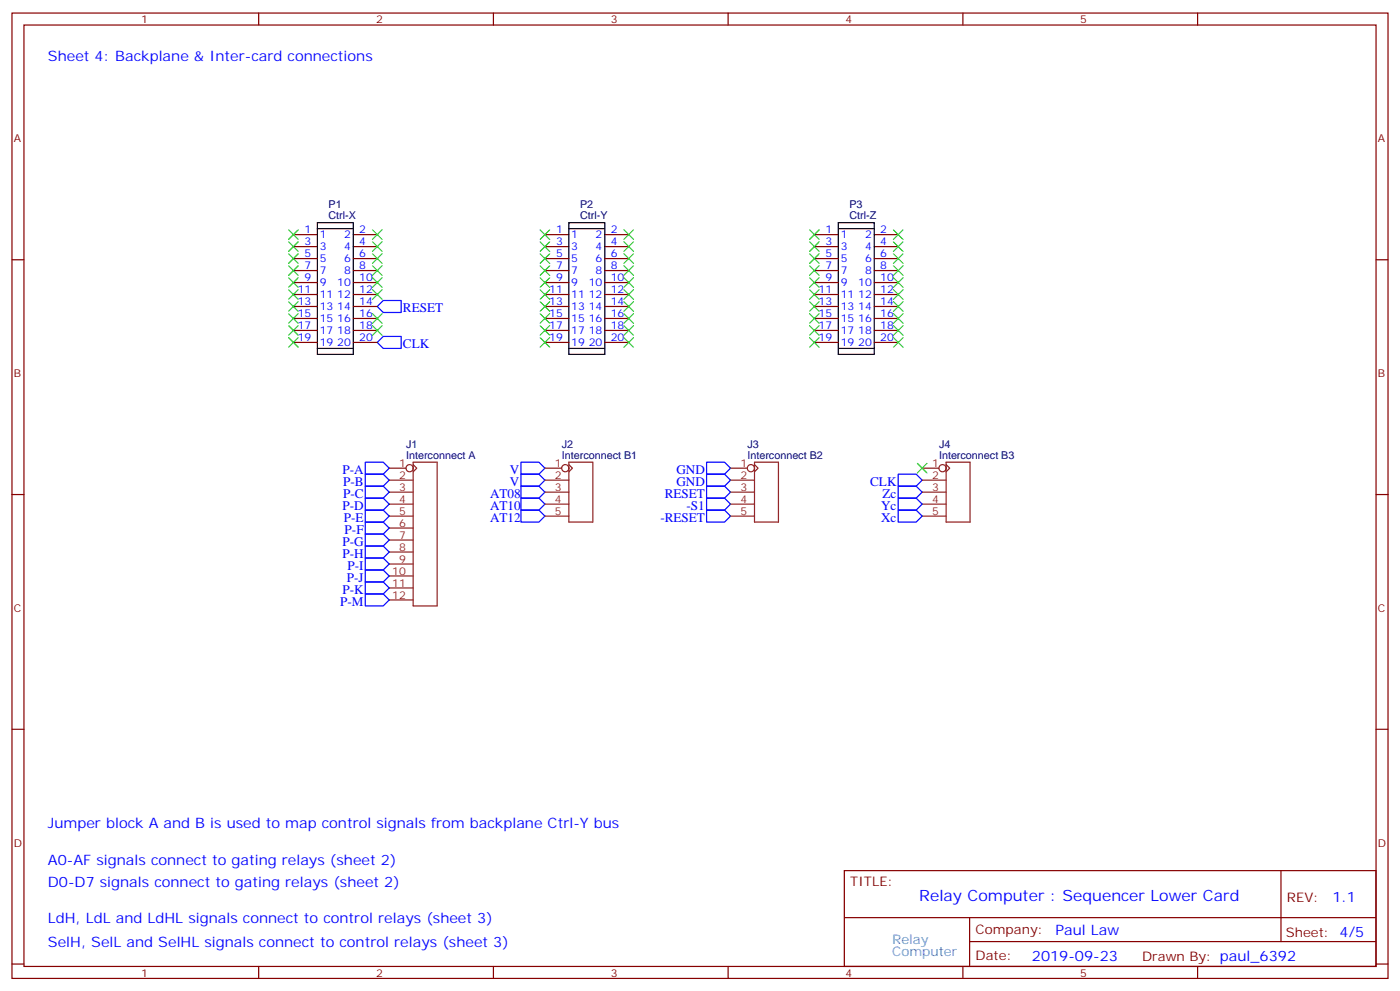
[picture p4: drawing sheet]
<svg xmlns="http://www.w3.org/2000/svg" width="412mm" height="292mm" viewBox="0 0 412 292" stroke-linecap="round" stroke-linejoin="round" font-family="sans-serif">
<g fill="none" stroke="#870000" stroke-width=".35">
<path d="M3.5 3.8h405.4v284.4h-405.4zM7.1 7.4h398.2v277.3h-398.2zM76.2 3.8v3.6M145.3 3.8v3.6M214.5 3.8v3.6M283.6 3.8v3.6M352.8 3.8v3.6M3.5 76.5h3.6M86.4 69.1h7.1M86.4 72.6h7.1M86.4 76.2h7.1M86.4 79.7h7.1"/>
<path d="M104.1 69.1h7M104.1 72.6h7M104.1 76.2h7M104.1 79.7h7M160.5 69.1h7.1M160.5 72.6h7.1M160.5 76.2h7.1M160.5 79.7h7.1M178.2 69.1h7M178.2 72.6h7M178.2 76.2h7M178.2 79.7h7"/>
<path d="M239.9 69.1h7M239.9 72.6h7M239.9 76.2h7M239.9 79.7h7M257.5 69.1h7.1M257.5 72.6h7.1M257.5 76.2h7.1M257.5 79.7h7.1M405.3 76.5h3.6M86.4 83.2h7.1M86.4 86.7h7.1M86.4 90.3h7.1"/>
<path d="M86.4 93.8h7.1M86.4 97.3h7.1M104.1 83.2h7M104.1 86.7h7M104.1 90.3h7M104.1 93.8h7M104.1 97.3h7M160.5 83.2h7.1M160.5 86.7h7.1M160.5 90.3h7.1M160.5 93.8h7.1M160.5 97.3h7.1"/>
<path d="M178.2 83.2h7M178.2 86.7h7M178.2 90.3h7M178.2 93.8h7M178.2 97.3h7M239.9 83.2h7M239.9 86.7h7M239.9 90.3h7M239.9 93.8h7M239.9 97.3h7M257.5 83.2h7.1M257.5 86.7h7.1"/>
<path d="M257.5 90.3h7.1M257.5 93.8h7.1M257.5 97.3h7.1M86.4 100.9h7.1M104.1 100.9h7M160.5 100.9h7.1M178.2 100.9h7M239.9 100.9h7M257.5 100.9h7.1M3.5 145.7h3.6M405.3 145.7h3.6M3.5 214.8h3.6"/>
<path d="M405.3 214.8h3.6M248.7 256.4h156.6v28.3h-156.6zM377.3 256.5v20.8M248.7 270.3h156.5M285.6 277.3h119.6M285.6 270.3v14.1M3.5 284h3.6M76.2 284.7v3.5M145.3 284.7v3.5M214.5 284.7v3.5M283.6 284.7v3.5M352.8 284.7v3.5"/>
<path d="M405.3 284h3.6"/>
</g>
<g fill="none" stroke="#00f" stroke-width=".35">
<path d="M111.1 90.3l1.8-1.8h5.3v3.5h-5.3zM112.9 99.1h5.3v3.5h-5.3l-1.8-1.7zM107.6 136.1h5.3l1.8 1.8-1.8 1.8h-5.3zM107.6 139.7h5.3l1.8 1.7-1.8 1.8h-5.3zM153.5 136.1h5.2l1.8 1.8-1.8 1.8h-5.2zM153.5 139.7h5.2l1.8 1.7-1.8 1.8h-5.2zM208.1 136.1h5.3l1.8 1.8-1.8 1.8h-5.3zM208.1 139.7h5.3l1.8 1.7-1.8 1.8h-5.3zM264.6 139.7h5.3l1.7 1.7-1.7 1.8h-5.3zM107.6 143.2h5.3l1.8 1.8-1.8 1.7h-5.3zM107.6 146.7h5.3l1.8 1.8-1.8 1.7h-5.3zM107.6 150.2h5.3l1.8 1.8-1.8 1.8h-5.3z"/>
<path d="M107.6 153.8h5.3l1.8 1.7-1.8 1.8h-5.3zM107.6 157.3h5.3l1.8 1.8-1.8 1.7h-5.3zM153.5 143.2h5.2l1.8 1.8-1.8 1.7h-5.2zM153.5 146.7h5.2l1.8 1.8-1.8 1.7h-5.2zM153.5 150.2h5.2l1.8 1.8-1.8 1.8h-5.2zM208.1 143.2h5.3l1.8 1.8-1.8 1.7h-5.3zM208.1 146.7h5.3l1.8 1.8-1.8 1.7h-5.3zM208.1 150.2h5.3l1.8 1.8-1.8 1.8h-5.3zM264.6 150.2h5.3l1.7 1.8-1.7 1.8h-5.3zM264.6 146.7h5.3l1.7 1.8-1.7 1.7h-5.3zM264.6 143.2h5.3l1.7 1.8-1.7 1.7h-5.3zM107.6 160.8h5.3l1.8 1.8-1.8 1.8h-5.3z"/>
<path d="M107.6 164.4h5.3l1.8 1.7-1.8 1.8h-5.3zM107.6 167.9h5.3l1.8 1.8-1.8 1.7h-5.3zM107.6 171.4h5.3l1.8 1.8-1.8 1.7h-5.3zM107.6 174.9h5.3l1.8 1.8-1.8 1.8h-5.3z"/>
</g>
<path d="M93.5 65.6h10.6v38.8h-10.6zM93.5 67.3h10.6M167.6 65.6h10.6v38.8h-10.6zM167.6 67.3h10.6M246.9 65.6h10.6v38.8h-10.6zM246.9 67.3h10.6M93.5 102.6h10.6M167.6 102.6h10.6M246.9 102.6h10.6" fill="none" stroke="#000" stroke-width=".35"/>
<g fill="none" stroke="#8c2424" stroke-width=".35">
<path d="M114.7 137.9h4.9M121.7 136.8l1.1 1.1-1.1 1.1M121.7 136.1h7.1v42.4h-7.1zM160.5 137.9h5M167.6 136.8l1 1.1-1 1.1M167.6 136.1h7v17.7h-7zM215.2 137.9h4.9M222.2 136.8l1.1 1.1-1.1 1.1M222.2 136.1h7.1v17.7h-7.1zM271.6 137.9h5M278.7 136.8l1.1 1.1-1.1 1.1M278.7 136.1h7.1v17.7h-7.1z"/>
<path d="M114.7 141.4h7M114.7 145h7M114.7 148.5h7M114.7 152h7M114.7 155.5h7M114.7 159.1h7M160.5 141.4h7.1M160.5 145h7.1M160.5 148.5h7.1M160.5 152h7.1M215.2 141.4h7M215.2 145h7"/>
<path d="M215.2 148.5h7M215.2 152h7M271.6 141.4h7.1M271.6 145h7.1M271.6 148.5h7.1M271.6 152h7.1M114.7 162.6h7M114.7 166.1h7M114.7 169.7h7M114.7 173.2h7M114.7 176.7h7"/>
<circle cx="120.6" cy="137.9" r="1.06"/>
<circle cx="166.5" cy="137.9" r="1.06"/>
<circle cx="221.2" cy="137.9" r="1.06"/>
<circle cx="277.6" cy="137.9" r="1.06"/>
</g>
<g fill="none" stroke="#3c3" stroke-width=".35">
<path d="M85 78.3l2.8 2.8M85 71.2l2.8 2.8M85 74.8l2.8 2.8M85 67.7l2.8 2.8M87.8 78.3l-2.8 2.8M87.8 74.8l-2.8 2.8M87.8 71.2l-2.8 2.8M87.8 67.7l-2.8 2.8M109.7 78.3l2.8 2.8M109.7 74.8l2.8 2.8M109.7 67.7l2.8 2.8M109.7 71.2l2.8 2.8"/>
<path d="M112.5 78.3l-2.8 2.8M112.5 74.8l-2.8 2.8M112.5 67.7l-2.8 2.8M112.5 71.2l-2.8 2.8M159.1 67.7l2.8 2.8M159.1 71.2l2.8 2.8M159.1 74.8l2.8 2.8M159.1 78.3l2.8 2.8M161.9 67.7l-2.8 2.8M161.9 71.2l-2.8 2.8M161.9 74.8l-2.8 2.8M161.9 78.3l-2.8 2.8"/>
<path d="M183.8 67.7l2.8 2.8M183.8 71.2l2.8 2.8M183.8 74.8l2.8 2.8M183.8 78.3l2.8 2.8M186.6 67.7l-2.8 2.8M186.6 71.2l-2.8 2.8M186.6 74.8l-2.8 2.8M186.6 78.3l-2.8 2.8M238.5 67.7l2.8 2.8M238.5 74.8l2.8 2.8M238.5 71.2l2.8 2.8M238.5 78.3l2.8 2.8"/>
<path d="M241.3 67.7l-2.8 2.8M241.3 74.8l-2.8 2.8M241.3 71.2l-2.8 2.8M241.3 78.3l-2.8 2.8M263.2 67.7l2.8 2.8M263.2 71.2l2.8 2.8M263.2 74.8l2.8 2.8M263.2 78.3l2.8 2.8M266 74.8l-2.8 2.8M266 71.2l-2.8 2.8M266 67.7l-2.8 2.8M266 78.3l-2.8 2.8"/>
<path d="M85 81.8l2.8 2.8M85 85.3l2.8 2.9M85 88.9l2.8 2.8M85 95.9l2.8 2.8M85 99.4l2.8 2.9M85 92.4l2.8 2.8M87.8 81.8l-2.8 2.8M87.8 85.3l-2.8 2.9M87.8 88.9l-2.8 2.8M87.8 95.9l-2.8 2.8M87.8 99.4l-2.8 2.9M87.8 92.4l-2.8 2.8"/>
<path d="M109.7 81.8l2.8 2.8M109.7 85.3l2.8 2.9M109.7 95.9l2.8 2.8M109.7 92.4l2.8 2.8M112.5 81.8l-2.8 2.8M112.5 85.3l-2.8 2.9M112.5 95.9l-2.8 2.8M112.5 92.4l-2.8 2.8M159.1 92.4l2.8 2.8M159.1 81.8l2.8 2.8M159.1 85.3l2.8 2.9M159.1 88.9l2.8 2.8"/>
<path d="M159.1 95.9l2.8 2.8M159.1 99.4l2.8 2.9M161.9 92.4l-2.8 2.8M161.9 81.8l-2.8 2.8M161.9 85.3l-2.8 2.9M161.9 88.9l-2.8 2.8M161.9 95.9l-2.8 2.8M161.9 99.4l-2.8 2.9M183.8 99.4l2.8 2.9M183.8 95.9l2.8 2.8M183.8 92.4l2.8 2.8M183.8 81.8l2.8 2.8"/>
<path d="M183.8 88.9l2.8 2.8M183.8 85.3l2.8 2.9M186.6 99.4l-2.8 2.9M186.6 95.9l-2.8 2.8M186.6 92.4l-2.8 2.8M186.6 81.8l-2.8 2.8M186.6 88.9l-2.8 2.8M186.6 85.3l-2.8 2.9M238.5 99.4l2.8 2.9M238.5 95.9l2.8 2.8M238.5 92.4l2.8 2.8M238.5 85.3l2.8 2.9"/>
<path d="M238.5 81.8l2.8 2.8M238.5 88.9l2.8 2.8M241.3 99.4l-2.8 2.9M241.3 95.9l-2.8 2.8M241.3 92.4l-2.8 2.8M241.3 85.3l-2.8 2.9M241.3 81.8l-2.8 2.8M241.3 88.9l-2.8 2.8M263.2 95.9l2.8 2.8M263.2 99.4l2.8 2.9M263.2 81.8l2.8 2.8M263.2 85.3l2.8 2.9"/>
<path d="M263.2 88.9l2.8 2.8M263.2 92.4l2.8 2.8M266 95.9l-2.8 2.8M266 99.4l-2.8 2.9M266 81.8l-2.8 2.8M266 85.3l-2.8 2.9M266 88.9l-2.8 2.8M266 92.4l-2.8 2.8M270.2 136.5l2.8 2.8M273 136.5l-2.8 2.8"/>
</g>
<text font-size="4.6" fill="#00f" x="270.8" y="265.5">Relay Computer : Sequencer Lower Card</text>
<g font-size="4.2" fill="#00f">
<text x="14.1" y="18">Sheet 4: Backplane &amp; Inter-card connections</text>
<text x="14.1" y="243.7">Jumper block A and B is used to map control signals from backplane Ctrl-Y bus</text>
<text x="14.1" y="254.9">A0-AF signals connect to gating relays (sheet 2)</text>
<text x="14.1" y="261.4">D0-D7 signals connect to gating relays (sheet 2)</text>
<text x="392.5" y="265.7">1.1</text>
<text x="14.1" y="272">LdH, LdL and LdHL signals connect to control relays (sheet 3)</text>
<text x="310.9" y="275.3">Paul Law</text>
<text x="14.1" y="279">SelH, SelL and SelHL signals connect to control relays (sheet 3)</text>
<text x="304" y="283.1">2019-09-23</text>
</g>
<g font-size="3.9" fill="#00f">
<text x="118.7" y="92">RESET</text>
<text x="118.7" y="102.6">CLK</text>
<text x="100.9" y="139.7">P-A</text>
<text x="101.1" y="143.2">P-B</text>
<text x="150.1" y="139.7">V</text>
<text x="150.1" y="143.2">V</text>
<text x="199.2" y="139.7">GND</text>
<text x="199.2" y="143.2">GND</text>
<text x="256.3" y="143.2">CLK</text>
<text x="101.1" y="146.7">P-C</text>
<text x="144.4" y="146.7">AT08</text>
<text x="195.8" y="146.7">RESET</text>
<text x="260" y="146.7">Zc</text>
<text x="100.9" y="150.2">P-D</text>
<text x="101.3" y="153.8">P-E</text>
<text x="144.4" y="150.2">AT10</text>
<text x="144.4" y="153.8">AT12</text>
<text x="194.5" y="153.8">-RESET</text>
<text x="202.3" y="150.2">-S1</text>
<text x="259.6" y="153.8">Xc</text>
<text x="259.6" y="150.2">Yc</text>
<text x="100.9" y="160.8">P-G</text>
<text x="101.5" y="157.3">P-F</text>
<text x="100.9" y="164.4">P-H</text>
<text x="102.4" y="167.9">P-I</text>
<text x="102.1" y="171.4">P-J</text>
<text x="100.2" y="178.5">P-M</text>
<text x="100.9" y="174.9">P-K</text>
</g>
<g font-size="3.9" fill="#800">
<text x="250.5" y="261">TITLE:</text>
<text x="379.1" y="265.7">REV:</text>
<text x="287.4" y="275.2">Company:</text>
<text x="378.7" y="275.8">Sheet: 4/5</text>
<text x="287.4" y="282.9">Date:</text>
<text x="336.4" y="283">Drawn By: paul_6392</text>
</g>
<g font-size="3.9" fill="#39c">
<text x="262.8" y="278">Relay</text>
<text x="262.8" y="281.5">Computer</text>
</g>
<g font-size="3.2" fill="#800">
<text x="41.6" y="6.8">1</text>
<text x="110.8" y="6.8">2</text>
<text x="179.9" y="6.8">3</text>
<text x="249.1" y="6.8">4</text>
<text x="318.2" y="6.8">5</text>
<text x="4.1" y="41.9">A</text>
<text x="405.9" y="41.9">A</text>
<text x="4.1" y="111.1">B</text>
<text x="405.9" y="111.1">B</text>
<text x="4.1" y="180.2">C</text>
<text x="405.9" y="180.2">C</text>
<text x="4.1" y="249.4">D</text>
<text x="405.9" y="249.4">D</text>
<text x="41.6" y="287.7">1</text>
<text x="110.8" y="287.7">2</text>
<text x="179.9" y="287.7">3</text>
<text x="249.1" y="287.7">4</text>
<text x="318.2" y="287.7">5</text>
</g>
<g font-size="3.2" fill="#000080">
<text x="96.8" y="64.5">Ctrl-X</text>
<text x="96.8" y="61.3">P1</text>
<text x="170.9" y="64.5">Ctrl-Y</text>
<text x="170.9" y="61.3">P2</text>
<text x="250.2" y="64.5">Ctrl-Z</text>
<text x="250.2" y="61.3">P3</text>
<text x="119.6" y="131.9">J1</text>
<text x="165.5" y="131.9">J2</text>
<text x="220.2" y="131.9">J3</text>
<text x="276.6" y="131.9">J4</text>
<text x="119.6" y="135.1">Interconnect A</text>
<text x="165.5" y="135.1">Interconnect B1</text>
<text x="220.2" y="135.1">Interconnect B2</text>
<text x="276.6" y="135.1">Interconnect B3</text>
</g>
<g font-size="3.2" fill="#00f">
<text x="89.7" y="68.8">1</text>
<text x="94.2" y="70.2">1</text>
<text x="101.3" y="70.2">2</text>
<text x="105.8" y="68.8">2</text>
<text x="163.8" y="68.8">1</text>
<text x="168.3" y="70.2">1</text>
<text x="175.4" y="70.2">2</text>
<text x="179.9" y="68.8">2</text>
<text x="243.2" y="68.8">1</text>
<text x="247.6" y="70.2">1</text>
<text x="254.8" y="70.2">2</text>
<text x="259.3" y="68.8">2</text>
<text x="89.7" y="72.3">3</text>
<text x="89.7" y="75.8">5</text>
<text x="94.2" y="73.7">3</text>
<text x="94.2" y="77.2">5</text>
<text x="101.3" y="73.7">4</text>
<text x="101.3" y="77.2">6</text>
<text x="105.8" y="72.3">4</text>
<text x="105.8" y="75.8">6</text>
<text x="163.8" y="72.3">3</text>
<text x="163.8" y="75.8">5</text>
<text x="168.3" y="73.7">3</text>
<text x="168.3" y="77.2">5</text>
<text x="175.4" y="73.7">4</text>
<text x="175.4" y="77.2">6</text>
<text x="179.9" y="72.3">4</text>
<text x="179.9" y="75.8">6</text>
<text x="243.2" y="72.3">3</text>
<text x="243.2" y="75.8">5</text>
<text x="247.6" y="73.7">3</text>
<text x="247.6" y="77.2">5</text>
<text x="254.8" y="73.7">4</text>
<text x="254.8" y="77.2">6</text>
<text x="259.3" y="72.3">4</text>
<text x="259.3" y="75.8">6</text>
<text x="89.7" y="79.3">7</text>
<text x="89.7" y="82.9">9</text>
<text x="94.2" y="80.8">7</text>
<text x="101.3" y="80.8">8</text>
<text x="105.8" y="79.3">8</text>
<text x="105.8" y="82.9">10</text>
<text x="163.8" y="79.3">7</text>
<text x="163.8" y="82.9">9</text>
<text x="168.3" y="80.8">7</text>
<text x="175.4" y="80.8">8</text>
<text x="179.9" y="79.3">8</text>
<text x="179.9" y="82.9">10</text>
<text x="243.2" y="79.3">7</text>
<text x="243.2" y="82.9">9</text>
<text x="247.6" y="80.8">7</text>
<text x="254.8" y="80.8">8</text>
<text x="259.3" y="79.3">8</text>
<text x="259.3" y="82.9">10</text>
<text x="87.7" y="86.4">11</text>
<text x="87.7" y="89.9">13</text>
<text x="94.2" y="84.3">9</text>
<text x="94.2" y="87.8">11</text>
<text x="99.3" y="84.3">10</text>
<text x="99.3" y="87.8">12</text>
<text x="105.8" y="86.4">12</text>
<text x="105.8" y="89.9">14</text>
<text x="161.8" y="86.4">11</text>
<text x="161.8" y="89.9">13</text>
<text x="168.3" y="84.3">9</text>
<text x="168.3" y="87.8">11</text>
<text x="173.4" y="84.3">10</text>
<text x="173.4" y="87.8">12</text>
<text x="179.9" y="86.4">12</text>
<text x="179.9" y="89.9">14</text>
<text x="241.1" y="86.4">11</text>
<text x="241.1" y="89.9">13</text>
<text x="247.6" y="84.3">9</text>
<text x="247.6" y="87.8">11</text>
<text x="252.8" y="84.3">10</text>
<text x="252.8" y="87.8">12</text>
<text x="259.3" y="86.4">12</text>
<text x="259.3" y="89.9">14</text>
<text x="87.7" y="93.5">15</text>
<text x="94.2" y="91.3">13</text>
<text x="94.2" y="94.9">15</text>
<text x="99.3" y="91.3">14</text>
<text x="99.3" y="94.9">16</text>
<text x="105.8" y="93.5">16</text>
<text x="161.8" y="93.5">15</text>
<text x="168.3" y="91.3">13</text>
<text x="168.3" y="94.9">15</text>
<text x="173.4" y="91.3">14</text>
<text x="173.4" y="94.9">16</text>
<text x="179.9" y="93.5">16</text>
<text x="241.1" y="93.5">15</text>
<text x="247.6" y="91.3">13</text>
<text x="247.6" y="94.9">15</text>
<text x="252.8" y="91.3">14</text>
<text x="252.8" y="94.9">16</text>
<text x="259.3" y="93.5">16</text>
<text x="87.7" y="97">17</text>
<text x="87.7" y="100.5">19</text>
<text x="94.2" y="98.4">17</text>
<text x="94.2" y="101.9">19</text>
<text x="99.3" y="98.4">18</text>
<text x="99.3" y="101.9">20</text>
<text x="105.8" y="97">18</text>
<text x="105.8" y="100.5">20</text>
<text x="161.8" y="97">17</text>
<text x="161.8" y="100.5">19</text>
<text x="168.3" y="98.4">17</text>
<text x="168.3" y="101.9">19</text>
<text x="173.4" y="98.4">18</text>
<text x="173.4" y="101.9">20</text>
<text x="179.9" y="97">18</text>
<text x="179.9" y="100.5">20</text>
<text x="241.1" y="97">17</text>
<text x="241.1" y="100.5">19</text>
<text x="247.6" y="98.4">17</text>
<text x="247.6" y="101.9">19</text>
<text x="252.8" y="98.4">18</text>
<text x="252.8" y="101.9">20</text>
<text x="259.3" y="97">18</text>
<text x="259.3" y="100.5">20</text>
</g>
<g font-size="3.2" fill="#8d2323">
<text x="117.6" y="137.5">1</text>
<text x="163.4" y="137.5">1</text>
<text x="218.1" y="137.5">1</text>
<text x="274.6" y="137.5">1</text>
<text x="117.6" y="141.1">2</text>
<text x="163.4" y="141.1">2</text>
<text x="218.1" y="141.1">2</text>
<text x="274.6" y="141.1">2</text>
<text x="117.6" y="144.6">3</text>
<text x="117.6" y="148.1">4</text>
<text x="163.4" y="144.6">3</text>
<text x="163.4" y="148.1">4</text>
<text x="218.1" y="144.6">3</text>
<text x="218.1" y="148.1">4</text>
<text x="274.6" y="144.6">3</text>
<text x="274.6" y="148.1">4</text>
<text x="117.6" y="151.7">5</text>
<text x="117.6" y="155.2">6</text>
<text x="163.4" y="151.7">5</text>
<text x="218.1" y="151.7">5</text>
<text x="274.6" y="151.7">5</text>
<text x="117.6" y="158.7">7</text>
<text x="117.6" y="162.2">8</text>
<text x="117.6" y="165.8">9</text>
<text x="115.6" y="169.3">10</text>
<text x="115.6" y="172.8">11</text>
<text x="115.6" y="176.4">12</text>
</g>
</svg>
